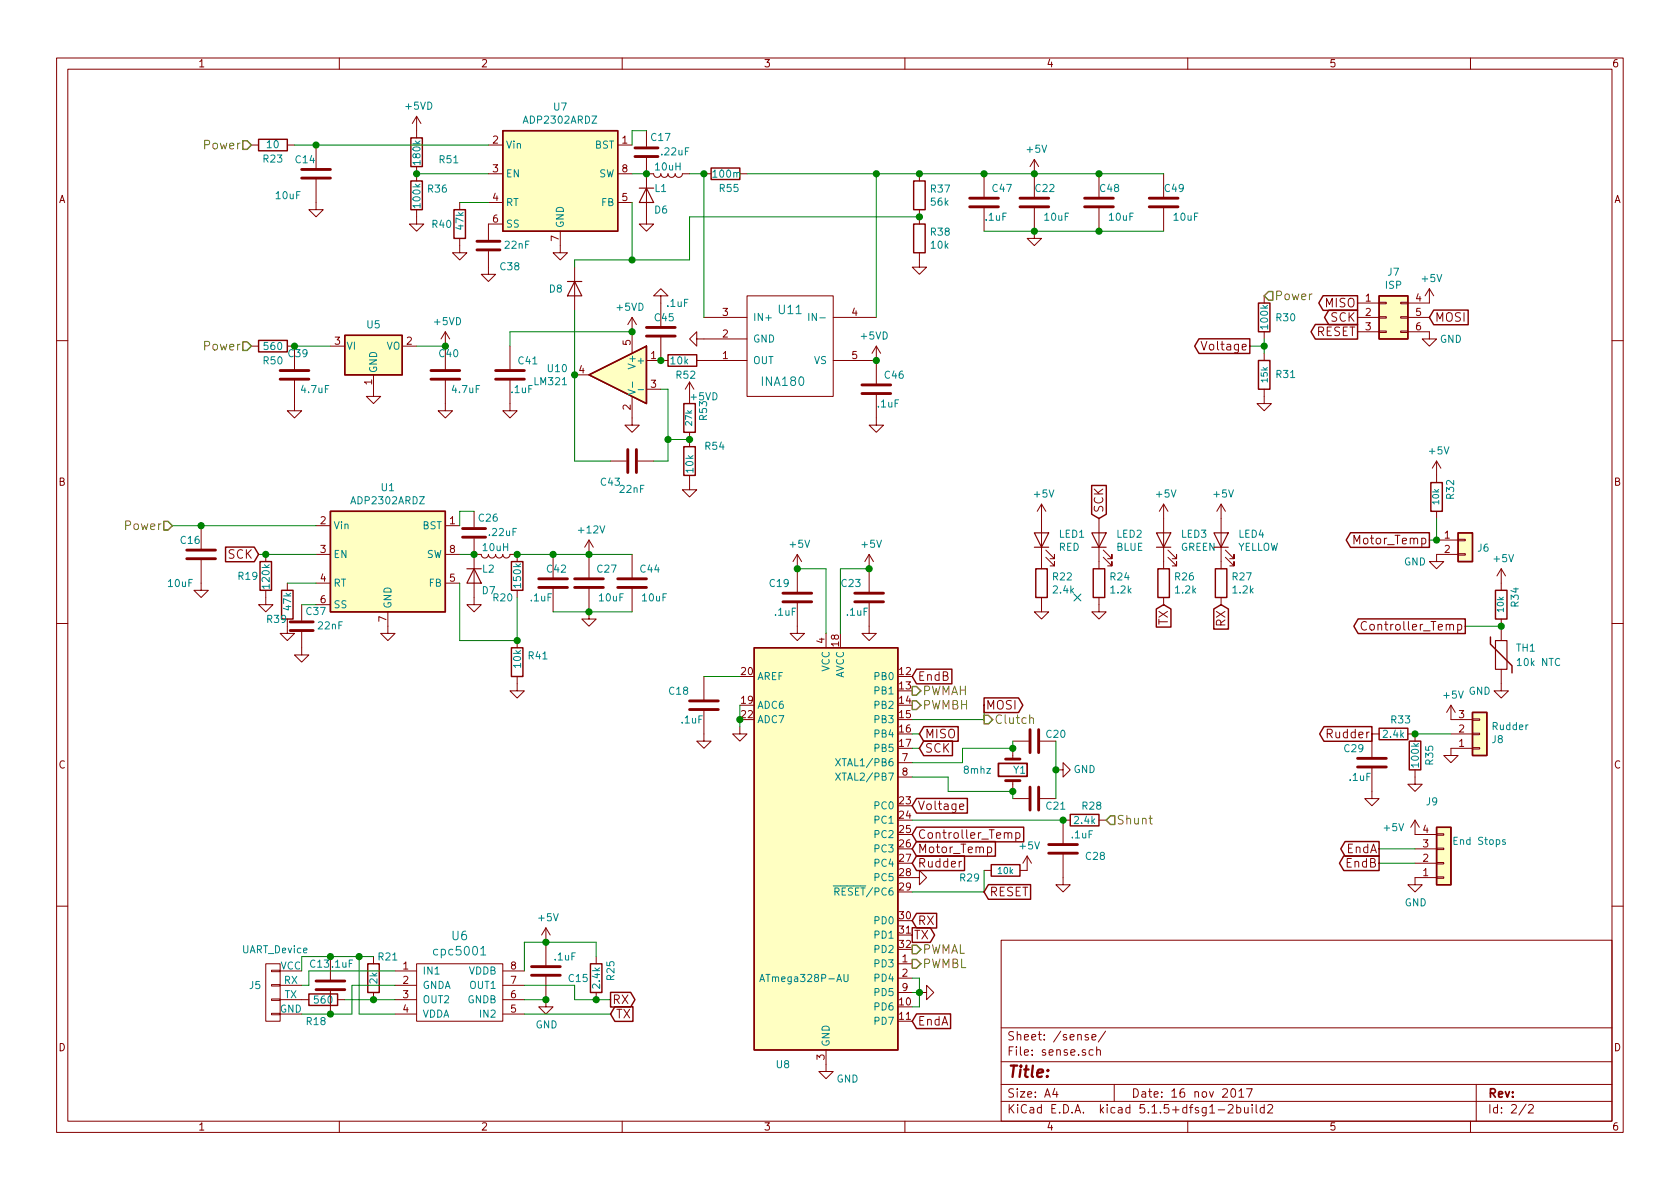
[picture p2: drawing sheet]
<svg xmlns="http://www.w3.org/2000/svg" width="297mm" height="210mm" viewBox="0 0 297 210" stroke-linecap="round" stroke-linejoin="round" font-family="sans-serif">
<g fill="none" stroke="#840000" stroke-width=".18">
<path d="M10 10.3h277v189.9h-277zM12 12.2h273v186.1h-273zM60 10.3v1.9M110 10.3v1.9M160 10.3v1.9M210 10.3v1.9M260 10.3v1.9M44.4 25.6h1.3M50.8 25.6h1.3M55.9 31.5v5.6h1.2l-1.2 1.2-1.3-1.2h1.3M55.9 25.6v4.4M73.7 37.1v2.5h1.2l-1.2 1.3-1.3-1.3h1.3"/>
<path d="M73.7 20.6v3.8M73.7 29.5v2.5M73.7 20.6l-.8 1.2M73.7 20.6l.7 1.2M81.3 35.8v1.3M86.4 30.7h2.5M86.4 25.6h2.5M86.4 35.8h2.5M88.9 39.6h-2.5v2.8M109.2 30.7h2.6M109.2 25.6h2.6M109.2 35.8h2.6"/>
<path d="M114.3 27.9v11.7h1.3l-1.3 1.3-1.3-1.3h1.3M114.3 30.7h1.3a.63 .63 0 0 0 .6 .7 .63 .63 0 0 0 .6-.7 .63 .63 0 0 0 .7 .7 .63 .63 0 0 0 .6-.7 .63 .63 0 0 0 .6 .7 .63 .63 0 0 0 .7-.7 .63 .63 0 0 0 .6 .7 .63 .63 0 0 0 .6-.7h1.3M114.3 23.1v2.8M124.5 30.7h1.2M130.8 30.7h1.3M162.6 30.7v1.3M162.6 37.1v2.5M174 30.7v4.3M174 36.6v4.3M182.9 36.6v5.6h1.2l-1.2 1.2-1.3-1.2h1.3M182.9 28.2l-.8 1.3M182.9 28.2v6.8"/>
<path d="M182.9 28.2l.7 1.3M194.3 30.7v4.3M194.3 36.6v4.3M205.7 30.7v4.3M205.7 36.6v4.3M78.7 58.7v6.8M78.7 58.7l-.7 1.2M78.7 58.7l.8 1.2M81.3 42.2v2.5h1.2l-1.2 1.3-1.3-1.3h1.3M86.4 44.4v4.1h1.2l-1.2 1.3-1.3-1.3h1.3M99.1 40.9v3.8h1.2l-1.2 1.3-1.3-1.3h1.3M101.6 47.2v7.7"/>
<path d="M111.8 56.1v6.4M111.8 56.1l.7 1.3M111.8 56.1l-.8 1.3M116.8 52.3h-1.2l1.2-1.3 1.3 1.3h-1.3v5.6M116.8 59.4v4.3M123.2 59.9v1.3l-1.3-1.3 1.3-1.2v1.2h8.9M124.5 56.1h7.6M132.1 52.3h15.2v17.8h-15.2zM147.3 56.1h7.6M162.6 44.7v2.5h1.2l-1.2 1.3-1.3-1.3h1.3M223.5 52.3v1.3M223.5 58.7v1.2"/>
<path d="M240 56.1h3.8M240 53.6h3.8M240 58.7h3.8M243.8 58.5h1.3v.3h-1.3zM243.8 53.5h1.3v.2h-1.3zM243.8 56h1.3v.3h-1.3zM247.6 58.5h1.3v.3h-1.3zM247.6 53.5h1.3v.2h-1.3zM247.6 56h1.3v.3h-1.3zM248.9 58.7h3.8v1.2h1.3l-1.3 1.3-1.2-1.3h1.2M248.9 56.1h3.8M252.7 51l-.7 1.3"/>
<path d="M252.7 51v2.6h-3.8M252.7 51l.8 1.3M10 60.2h2M44.4 61.2h1.3M50.8 61.2h1.3v4.3M52.1 67.1v5.5h1.2l-1.2 1.3-1.3-1.3h1.3M58.4 61.2h2.6M66 66.3v3.8h1.3l-1.3 1.3-1.2-1.3h1.2M71.1 61.2h2.6M78.7 67.1v5.5h1.3l-1.3 1.3-1.2-1.3h1.2M90.2 67.1v5.5h-1.3l1.3 1.3 1.2-1.3h-1.2M90.2 61.2v4.3"/>
<path d="M101.6 66.3h2.5M111.8 70.1v5.1h-1.3l1.3 1.2 1.2-1.2h-1.2M114.3 63.7h3.8M114.3 68.8h2.5M121.9 67.6v2.5M121.9 76.4v2.6M121.9 67.6l.8 1.2M121.9 67.6l-.7 1.2M123.2 63.7h8.9M147.3 63.7h7.6M154.9 69.6v5.6h-1.2l1.2 1.2 1.3-1.2h-1.3M154.9 61.2l.8 1.3"/>
<path d="M154.9 61.2v6.9M154.9 61.2l-.7 1.3M223.5 68.8v2.6h1.3l-1.3 1.2-1.3-1.2h1.3M223.5 62.5v1.2M285 60.2h2M35.6 98.8v5.6h1.2l-1.2 1.3-1.3-1.3h1.3M35.6 93v4.3M47 98v1.3M55.9 93h2.5M55.9 98h2.5M78.7 93h2.6M78.7 98h2.6"/>
<path d="M83.8 98h1.3a.63 .63 0 0 0 .6 .7 .63 .63 0 0 0 .7-.7 .63 .63 0 0 0 .6 .7 .63 .63 0 0 0 .6-.7 .63 .63 0 0 0 .7 .7 .63 .63 0 0 0 .6-.7 .63 .63 0 0 0 .6 .7 .63 .63 0 0 0 .7-.7h1.2v1.3M83.8 95.2v11.7h1.3l-1.3 1.3-1.3-1.3h1.3M83.8 90.4v2.8M97.8 98v4.4M104.1 95.5l-.7 1.3M104.1 95.5v6.9M104.1 95.5l.8 1.3M107.9 81.5h2.8M111.8 98v4.4M112.8 81.5h2.8M121.9 84.1v2.5h-1.3l1.3 1.3 1.3-1.3h-1.3M141 98v6.9"/>
<path d="M141 98l-.8 1.3M141 98l.7 1.3M153.7 98v6.9M153.7 98l-.8 1.3M153.7 98l.7 1.3M184.1 89.1v11.5M184.1 89.1l-.7 1.3M184.1 89.1l.8 1.3M184.9 98.5l1.5 1.6v-.8v.8h-.7M184.9 97.3l1.5 1.5v-.8v.8h-.7M194.3 91.7v8.9M195.1 98.5l1.5 1.6v-.8v.8h-.8"/>
<path d="M195.1 97.3l1.5 1.5v-.8v.8h-.8M205.7 89.1v11.5M205.7 89.1l-.7 1.3M205.7 89.1l.8 1.3M206.5 98.5l1.5 1.6v-.8v.8h-.7M206.5 97.3l1.5 1.5v-.8v.8h-.7M215.9 89.1v11.5M215.9 89.1l-.8 1.3M215.9 89.1l.8 1.3M216.7 98.5l1.5 1.6v-.8v.8h-.8M216.7 97.3l1.5 1.5v-.8v.8h-.8M254 81.5v3.8"/>
<path d="M254 90.4v1.3M254 81.5l-.8 1.3M254 81.5l.8 1.3M254 95.5h3.8M257.8 97.9h1.3v.3h-1.3zM257.8 95.4h1.3v.2h-1.3zM257.8 98h-3.8v1.3h1.3l-1.3 1.3-1.3-1.3h1.3M10 110.3h2M47 104.4v2.5h1.3l-1.3 1.3-1.3-1.3h1.3M50.8 110.7v1.3h1.3l-1.3 1.3-1.3-1.3h1.3M50.8 103.1v1.3M53.3 111.8v4h1.3l-1.3 1.3-1.2-1.3h1.2"/>
<path d="M53.3 106.9v2.8M55.9 103.1h2.5M55.9 106.9h2.5M68.6 108.2v3.8h1.2l-1.2 1.3-1.3-1.3h1.3M78.7 103.1h2.6M91.4 119.6v2.6h1.3l-1.3 1.2-1.2-1.2h1.2M91.4 104.4v1.3M91.4 113.3v1.2M97.8 103.9v4.3M104.1 103.9v5.6h1.3l-1.3 1.2-1.2-1.2h1.2M111.8 103.9v4.3M124.5 119.6v4.3"/>
<path d="M141 106.4v5.6h1.2l-1.2 1.3-1.3-1.3h1.3M146 112v2.5M153.7 106.4v5.6h1.2l-1.2 1.3-1.3-1.3h1.3M184.1 105.7v2.5h1.3l-1.3 1.3-1.2-1.3h1.2M194.3 105.7v2.5h1.3l-1.3 1.3-1.3-1.3h1.3M205.7 105.7v1.2M215.9 105.7v1.2M241.6 110a.62 .62 0 0 0-.7 0 .62 .62 0 0 0-.2 .8 .57 .57 0 0 0 .3 .5 .57 .57 0 0 0 .6 0M257.7 110.5l.5-.1 .2 .3v.4l-.1 .2h-.6M265.4 118.4v3.8h1.3l-1.3 1.2-1.2-1.2h1.2M265.4 100.6l-.7 1.2M265.4 100.6v3.8"/>
<path d="M265.4 109.5v3.8M265.4 100.6l.8 1.2M285 110.3h2M124.5 125.5v5.6h1.2l-1.2 1.2-1.3-1.2h1.3M130.8 128.5v1.3h1.3l-1.3 1.3-1.3-1.3h1.3M158.7 134.9h2.6M158.7 137.4h2.6M179.1 132.3v1.9M179.1 138v1.9M179.1 131.1h2.8M183.9 131.1h2.8M186.7 136.1h1.3v-1.2l1.2 1.2-1.2 1.3v-1.3"/>
<path d="M242.6 135.6v5.6h1.2l-1.2 1.3-1.3-1.3h1.3M243.8 129.8h-1.2v4.3M248.9 129.8h1.3v1.3M250.2 136.1v2.6h1.3l-1.3 1.2-1.3-1.2h1.3M256.5 129.8h3.8M256.5 124.7l-.7 1.3M256.5 124.7v2.5h3.8M256.5 124.7l.8 1.3M260.3 127.1h1.3v.3h-1.3zM260.3 132.2h1.3v.3h-1.3zM260.3 129.7h1.3v.2h-1.3zM260.3 132.3h-3.8v1.3h1.3l-1.3 1.3-1.2-1.3h1.2"/>
<path d="M161.3 155.2h1.3v-1.3l1.2 1.3-1.2 1.3v-1.3M169.7 142.7l.7-.2-.1-.3h-.4l-.2 .2v.7h.6M170 152.3l-.4 .3M174 153.9h1.3M174.6 149.9l.4-.1 .3 .1v.7a.48 .48 0 0 1-.7 .1M178.2 147.4a.36 .36 0 0 1 .4-.2 .36 .36 0 0 1 .3 .2v.9M179.1 141.2h2.8M179.6 147.3l.5-.1 .2 .3v.4l-.1 .3h-.6M179.6 147.2v1.6M181.6 151.4v2.5h-1.3M181.6 151.4l-.8 1.2M181.6 151.4l.8 1.2"/>
<path d="M183.9 141.2h2.8M188 150.9v5.6h1.2l-1.2 1.2-1.3-1.2h1.3M189.2 145h-1.2v4.3M194.3 145h1.3M250.2 145v2.6h3.8M250.2 152.6h3.8M250.2 150.1h3.8M250.2 145l-.8 1.3M250.2 145l.8 1.3M254 147.4h1.3v.3h-1.3zM254 150h1.3v.2h-1.3zM254 155.1h1.3v.2h-1.3z"/>
<path d="M254 152.5h1.3v.3h-1.3zM254 155.2h-3.8v1.3h1.3l-1.3 1.2-1.3-1.2h1.3M10 160.2h2M47 170.4h2.5v10.2h-2.5zM48 179.2h1.5v.2h-1.5zM48 176.7h1.5v.2h-1.5zM48 174.1h1.5v.3h-1.5zM48 171.6h1.5v.2h-1.5zM49.5 176.8h5.1M49.5 171.7h3.8M49.5 174.2h3.8M49.5 179.3h3.8"/>
<path d="M58.4 169.2v4.3M58.4 175v4.3M59.7 176.8h1.3M66 169.2v1.2M66 175.5v1.3M69.8 176.8h3.9M69.8 171.7h3.9M69.8 174.2h3.9M69.8 179.3h3.9M73.7 170.4h15.2v10.2h-15.2zM88.9 176.8h3.8M88.9 171.7h3.8"/>
<path d="M88.9 174.2h3.8M88.9 179.3h3.8M96.5 172.5v5.5h1.3l-1.3 1.3-1.3-1.3h1.3M96.5 164.1v6.8M96.5 164.1l-.7 1.2M96.5 164.1l.8 1.2M105.4 169.2v1.2M105.4 175.5v1.3M158.7 170.4h2.6M158.7 173h2.6M158.7 175.5h2.6M162.6 175.5h1.2v-1.3l1.3 1.3-1.3 1.3v-1.3"/>
<path d="M177 166.3h108v32h-108zM285 160.2h2M60 198.3v1.9M110 198.3v1.9M146 185.7v3.8h1.3l-1.3 1.2-1.2-1.2h1.2M160 198.3v1.9M177 194.8h108M177 191.8h108M177 187.8h108M177 181.8h108M186.5 192.5l-.4 1h1M186.8 193v1"/>
<path d="M192.4 183l-.4-.1-.2 .2 .1 .3 .5 .1v.3h-.6M193.1 183.4l.7-.1-.1-.3-.4-.1-.2 .2v.7h.6M193.3 185.7l-.5-.1-.2 .3 .1 .6h.6M193.9 185.7h.1a.37 .37 0 0 1 .6 .1v.8M193.9 185.1v1.5M195.5 182.3l-1.3 2M197 191.8v3M210 198.3v1.9M215.4 196.3h1.1M217.2 195.5l.2-.2h.4l.2 .5-.9 1h.9M217.8 192.7l.3-.2a.94 .94 0 0 1 0 1.5l-.4-.3-.1-.6zM218.7 195.9l.4-.1 .3 .3-.1 .6h-.6"/>
<path d="M218.7 195.3v1.5M219 193l.5-.5v1.5M219 194h.9M220 195.8l.1 .9 .3 .1 .3-.1M220.4 192.5h1l-.6 1.5M220.7 195.8v1M221.4 195.3v.2M221.4 195.8v1M222.1 195.3v1.3l.2 .2M223.5 195.9l-.4-.1-.3 .3 .1 .6 .2 .1 .4-.1M223.5 195.3v1.5M224.2 195.5l.2-.2h.3l.3 .5-.9 1h.9"/>
<path d="M260 198.3v1.9M261 191.8v6.5M269.8 195.2l-1.2 2M270.3 195.5l.2-.2h.3l.3 .5-.9 1h.9"/>
</g>
<g fill="none" stroke="#840000" stroke-width=".25">
<path d="M45.7 24.6h5.1v2.1h-5.1zM72.6 32h2.1v5.1h-2.1zM72.6 24.4h2.1v5.1h-2.1zM80.3 37.1h2v5.1h-2zM88.9 23.1h20.3v17.8h-20.3zM125.7 29.7h5.1v2h-5.1zM161.5 32h2.1v5.1h-2.1zM161.5 39.6h2.1v5.1h-2.1zM61 59.3h10.1v7h-10.1zM212 59.9h9v2.6h-9l-.8-1.3zM222.5 53.6h2v5.1h-2zM232.6 57.4h7.4v2.6h-7.4l-.8-1.3z"/>
<path d="M233.9 52.3h6.1v2.6h-6.1l-.7-1.3zM234.9 54.8h5.1v2.6h-5.1l-.7-1.3zM243.8 52.3h5.1v7.6h-5.1zM253.5 54.8h6.1v2.6h-6.1l-.8-1.3zM45.7 60.2h5.1v2h-5.1zM104.1 66.3l10.2-5.1v10.2zM118.1 62.7h5.1v2.1h-5.1zM120.9 79h2v5.1h-2zM120.9 71.4h2v5h-2zM222.5 63.7h2v5.1h-2zM39.9 96.7h5.1l.7 1.3-.7 1.3h-5.1zM46 99.3h2v5.1h-2z"/>
<path d="M58.4 90.4h20.3v17.8h-20.3zM90.4 99.3h2.1v5.1h-2.1zM193 85.8h2.6v5.1l-1.3 .8-1.3-.8zM238.8 94.2h13.9v2.6h-13.9l-.8-1.3zM253 85.3h2v5.1h-2zM257.8 94.2h2.5v5.1h-2.5zM49.8 104.4h2v5.1h-2zM90.4 114.5h2.1v5.1h-2.1zM133.3 114.5h25.4v71.2h-25.4zM162.1 118.3h6.2v2.6h-6.2l-.8-1.3zM183.1 100.6h2.1v5.1h-2.1zM193.3 100.6h2v5.1h-2z"/>
<path d="M204.4 107.7l1.3-.8 1.3 .8v3.2h-2.6zM204.7 100.6h2.1v5.1h-2.1zM214.6 107.7l1.3-.8 1.3 .8v3.5h-2.6zM214.9 100.6h2v5.1h-2zM240.1 109.4h19v2.6h-19l-.7-1.3zM263.5 112.6v1.3l3.8 3.8v1.3M264.4 104.4h2v5.1h-2zM163.3 131h5.1v2.6h-5.1l-.7-1.3zM163.3 128.5h6.1v2.6h-6.1l-.7-1.3zM174 123.4h6.1l.7 1.3-.7 1.3h-6.1zM234.1 128.5h8.5v2.6h-8.5l-.8-1.3zM243.8 128.8h5.1v2h-5.1z"/>
<path d="M249.2 131.1h2v5h-2zM260.3 126h2.6v7.6h-2.6zM162.1 151.4h8.4v2.5h-8.4l-.8-1.3zM162.1 146.3h18.9v2.6h-18.9l-.8-1.3zM162.1 148.8h13.9v2.6h-13.9l-.8-1.3zM162.1 141.2h8.9v2.6h-8.9l-.8-1.3zM174.8 156.4h7.4v2.6h-7.4l-.8-1.3zM175.3 152.9h5v2h-5zM189.2 144h5.1v2h-5.1zM237.6 151.4h6.2v2.5h-6.2l-.8-1.3zM237.8 148.8h6v2.6h-6l-.7-1.3zM254 146.3h2.5v10.2h-2.5z"/>
<path d="M54.6 175.8h5.1v2h-5.1zM65 170.4h2.1v5.1h-2.1zM104.4 170.4h2v5.1h-2zM107.9 175.5h3.6l.8 1.3-.8 1.3h-3.6zM108.7 178h3.2v2.6h-3.2l-.8-1.3zM161.3 164.1h3.2l.8 1.2-.8 1.3h-3.2zM162.1 161.5h3.5v2.6h-3.5l-.8-1.3zM162.1 179.3h6v2.6h-6l-.8-1.3z"/>
</g>
<g fill="none" stroke="#840000" stroke-width=".51">
<path d="M53.3 31.5h5.1M53.3 30h5.1M112.3 26.2h4M112.3 27.7h4M171.4 36.6h5.1M171.4 35h5.1M180.3 36.6h5.1M180.3 35h5.1M191.8 36.6h5M191.8 35h5M203.2 36.6h5.1M203.2 35h5.1"/>
<path d="M84.3 42.7h4.1M84.3 44.2h4.1M114.3 59.4h5.1M114.3 57.9h5.1M49.5 67.1h5.1M49.5 65.5h5.1M76.2 67.1h5.1M76.2 65.5h5.1M87.6 67.1h5.1M87.6 65.5h5.1M111 79.5v4.1M112.5 79.5v4.1"/>
<path d="M152.4 69.6h5.1M152.4 68.1h5.1M33 98.8h5.1M33 97.3h5.1M81.8 93.5h4.1M81.8 95h4.1M51.3 110h4.1M51.3 111.5h4.1M95.2 103.9h5.1M95.2 102.4h5.1M101.6 103.9h5.1M101.6 102.4h5.1"/>
<path d="M109.2 103.9h5.1M109.2 102.4h5.1M138.4 106.4h5.1M138.4 104.9h5.1M151.1 106.4h5.1M151.1 104.9h5.1M121.9 125.5h5.1M121.9 123.9h5.1M177.8 134.2h2.5M177.8 138h2.5M182.1 129v4.1M182.1 139.2v4.1"/>
<path d="M183.6 129v4.1M183.6 139.2v4.1M240 135.6h5.1M240 134.1h5.1M185.4 150.9h5.1M185.4 149.3h5.1M55.9 175h5.1M55.9 173.5h5.1M94 172.5h5.1M94 170.9h5.1"/>
</g>
<g fill="none" stroke="#840000" stroke-width=".2">
<path d="M113 33.3h2.6M114.3 33.3l1.3 2.5h-2.6zM100.3 49.8h2.6M101.6 49.8l1.3 2.5h-2.6zM182.9 94.2h2.5l-1.3 2.6zM182.9 96.8h2.5M193 94.2h2.6l-1.3 2.6zM193 96.8h2.6M204.5 94.2h2.5l-1.3 2.6zM204.5 96.8h2.5M214.6 94.2h2.6l-1.3 2.6zM214.6 96.8h2.6"/>
<path d="M82.5 100.6h2.6M83.8 100.6l1.3 2.5h-2.6zM264.4 113.3h2v5.1h-2z"/>
</g>
<g fill="#ffffc2" stroke="#ffffc2" stroke-width=".18">
<path d="M254 146.3h2.5v10.2h-2.5z"/>
<path d="M133.3 114.5h25.4v71.2h-25.4z"/>
<path d="M61 59.3h10.1v7h-10.1z"/>
<path d="M88.9 23.1h20.3v17.8h-20.3z"/>
<path d="M58.4 90.4h20.3v17.8h-20.3z"/>
<path d="M104.1 66.3l10.2-5.1v10.2z"/>
<path d="M243.8 52.3h5.1v7.6h-5.1z"/>
<path d="M260.3 126h2.6v7.6h-2.6z"/>
<path d="M257.8 94.2h2.5v5.1h-2.5z"/>
</g>
<g fill="none" stroke="#008484" stroke-width=".18">
<path d="M143 55.4v1.3M111 68.9l1.3 .4-1.3 .5M111.8 67.5v1M112.8 68.9h1M147.8 134.2l.8 1.2M147.8 136.7l.8 1.3M148.6 134.2l-.8 1.2M148.6 136.7l-.8 1.3M147.3 156.7h1.3M147.6 157.7l.6-.1 .2-.2-.1-.3-.2-.1h-.5v1.3M147.9 157.7l.5 .6M266.1 148.5h-.3l-.1 .2v.1l.4 .2v.3h-.4"/>
<path d="M85 167.8l.4-.4v1.5M85 168.9h.9M134.3 173.6l.4-1.3 .5 1.3M134.5 173.2h.6M149.2 172.3v1l.3 .3h.2l.2-.3v-1"/>
</g>
<path d="M176.5 135h5.1v2.3h-5.1z" fill="none" stroke="#840000" stroke-width=".3"/>
<g fill="none" stroke="#008400" stroke-width=".18">
<path d="M52.1 25.6h34.3M73.7 30.7h12.7M81.3 35.8h5.1M111.8 30.7h2.5M111.8 35.8v10.2M114.3 23.1h-2.5v2.5M121.9 30.7h2.6v25.4M132.1 30.7h73.6M154.9 30.7v25.4M162.6 38.3h-40.7v7.7h-20.3v1.2M101.6 54.9v26.6h6.3M111.8 58.7h-21.6v2.5"/>
<path d="M174 40.9h31.7M223.5 59.9v2.6M52.1 61.2h6.3M73.7 61.2h5M116.8 68.8h1.3v12.7h-2.5M118.1 77.7h3.8M221 61.2h2.5M30.5 93h25.4M45.7 98h10.2M81.3 98h2.5M83.8 90.4h-2.5v2.6M91.4 98h20.4"/>
<path d="M254 91.7v3.8h-1.3M50.8 103.1h5.1M53.3 106.9h2.6M81.3 103.1v10.2h10.1v-7.6M97.8 108.2h14M124.5 119.6h6.3M141 100.6h5v11.4M153.7 100.6h-5.1v11.4M259.1 110.7h6.3M130.8 124.7v3.8M161.3 137.4h6.3v2.5h11.5v1.3M161.3 132.3h1.3"/>
<path d="M161.3 129.8h1.3M174 124.7v2.5h-12.7M179.1 131.1v1.2h-8.9v2.6h-8.9M186.7 131.1v10.1M250.2 129.8h6.3M161.3 145h26.7M174 153.9v3.8h-12.7M243.8 152.6h6.4M243.8 150.1h6.4M61 176.8h8.8M63.5 169.2v10.1h6.3M66 169.2h-12.7v2.5"/>
<path d="M69.8 171.7h-15.2v2.5h-1.3M69.8 174.2h-7.6v5.1h-8.9M92.7 176.8h3.8M92.7 174.2h8.9v2.6h6.3M92.7 179.3h15.2M105.4 169.2v-2.6h-12.7v5.1M161.3 173h1.3v5h-1.3M161.3 175.5h1.3"/>
</g>
<path d="M182.1 127a.37 .37 0 0 1 .6 .1v.8M203.1 144.7h.6M203.4 144.2v1.3l.3 .2" fill="none" stroke="#848400" stroke-width=".18"/>
<path d="M42.9 24.9h.8l.7 .7-.7 .8h-.8zM224.3 51.6h.7v1.5h-.7l-.8-.8zM42.9 60.4h.8l.7 .8-.7 .8h-.8zM29 92.2h.7l.8 .8-.8 .7h-.7zM161.3 123.9h.8l.7 .8-.7 .8h-.8zM161.3 121.4h.8l.7 .8-.7 .7h-.8zM174 126.5h.8l.7 .7-.7 .8h-.8zM196.3 144.3h.8v1.5h-.8l-.7-.8zM161.3 169.7h.8l.7 .7-.7 .8h-.8zM161.3 167.1h.8l.7 .8-.7 .8h-.8z" fill="none" stroke="#848400" stroke-width=".25"/>
<g fill="#008400" stroke="#008400" stroke-width=".25">
<circle cx="58.4" cy="179.3" r=".51"/>
<circle cx="154.9" cy="63.7" r=".51"/>
<circle cx="58.4" cy="169.2" r=".51"/>
<circle cx="66" cy="176.8" r=".51"/>
<circle cx="55.9" cy="25.6" r=".51"/>
<circle cx="104.1" cy="108.2" r=".51"/>
<circle cx="179.1" cy="139.9" r=".51"/>
<circle cx="265.4" cy="110.7" r=".51"/>
<circle cx="97.8" cy="98" r=".51"/>
<circle cx="63.5" cy="169.2" r=".51"/>
<circle cx="162.6" cy="38.3" r=".51"/>
<circle cx="130.8" cy="127.2" r=".51"/>
<circle cx="223.5" cy="61.2" r=".51"/>
<circle cx="83.8" cy="98" r=".51"/>
<circle cx="186.7" cy="136.1" r=".51"/>
<circle cx="154.9" cy="30.7" r=".51"/>
<circle cx="174" cy="30.7" r=".51"/>
<circle cx="162.6" cy="30.7" r=".51"/>
<circle cx="124.5" cy="30.7" r=".51"/>
<circle cx="116.8" cy="63.7" r=".51"/>
<circle cx="162.6" cy="175.5" r=".51"/>
<circle cx="114.3" cy="30.7" r=".51"/>
<circle cx="118.1" cy="77.7" r=".51"/>
<circle cx="254" cy="95.5" r=".51"/>
<circle cx="96.5" cy="176.8" r=".51"/>
<circle cx="121.9" cy="77.7" r=".51"/>
<circle cx="96.5" cy="166.6" r=".51"/>
<circle cx="47" cy="98" r=".51"/>
<circle cx="250.2" cy="129.8" r=".51"/>
<circle cx="101.6" cy="66.3" r=".51"/>
<circle cx="105.4" cy="176.8" r=".51"/>
<circle cx="78.7" cy="61.2" r=".51"/>
<circle cx="188" cy="145" r=".51"/>
<circle cx="35.6" cy="93" r=".51"/>
<circle cx="141" cy="100.6" r=".51"/>
<circle cx="194.3" cy="40.9" r=".51"/>
<circle cx="153.7" cy="100.6" r=".51"/>
<circle cx="73.7" cy="30.7" r=".51"/>
<circle cx="91.4" cy="113.3" r=".51"/>
<circle cx="111.8" cy="46" r=".51"/>
<circle cx="52.1" cy="61.2" r=".51"/>
<circle cx="111.8" cy="58.7" r=".51"/>
<circle cx="182.9" cy="30.7" r=".51"/>
<circle cx="182.9" cy="40.9" r=".51"/>
<circle cx="104.1" cy="98" r=".51"/>
<circle cx="91.4" cy="98" r=".51"/>
<circle cx="194.3" cy="30.7" r=".51"/>
<circle cx="179.1" cy="132.3" r=".51"/>
</g>
<path d="M189.9 105l1.2 1.3M191.1 105l-1.2 1.3" fill="none" stroke="#000084" stroke-width=".18"/>
<text font-size="2.8" fill="#840000" x="178" y="190.5">Title:</text>
<g font-size="2.1" fill="#848400">
<text x="36.3" y="26.4">Power</text>
<text x="225.3" y="53.1">Power</text>
<text x="36.3" y="62">Power</text>
<text x="22.3" y="93.7">Power</text>
<text x="163.1" y="125.5">PWMBH</text>
<text x="163.1" y="122.9">PWMAH</text>
<text x="175.8" y="128">Clutch</text>
<text x="197.4" y="145.8">Shunt</text>
<text x="163.1" y="171.2">PWMBL</text>
<text x="163.1" y="168.7">PWMAL</text>
</g>
<g font-size="2.1" fill="#008484">
<text x="137.8" y="55.5">U11</text>
<text x="134.8" y="68.2">INA180</text>
<text x="79.9" y="166.3">U6</text>
<text x="77.1" y="169">cpc5001</text>
</g>
<g font-size="2.1" fill="#840000">
<text x="232.7" y="59.4">RESET</text>
<text x="234.3" y="54.4">MISO</text>
<text x="235.3" y="56.9">SCK</text>
<text x="253.6" y="56.9">MOSI</text>
<text x="213.1" y="62">Voltage</text>
<text x="195.1" y="90.8" transform="rotate(-90 195.1 90.8)">SCK</text>
<text x="40.3" y="98.8">SCK</text>
<text x="239.8" y="96.3">Motor_Temp</text>
<text x="206.5" y="110.6" transform="rotate(-90 206.5 110.6)">TX</text>
<text x="216.7" y="110.8" transform="rotate(-90 216.7 110.8)">RX</text>
<text x="241.8" y="111.5">Controller_Temp</text>
<text x="162.2" y="120.4">EndB</text>
<text x="174.2" y="125.5">MOSI</text>
<text x="163.5" y="130.6">MISO</text>
<text x="234.9" y="130.6">Rudder</text>
<text x="163.5" y="133.1">SCK</text>
<text x="162.2" y="143.3">Voltage</text>
<text x="162.2" y="148.3">Controller_Temp</text>
<text x="162.2" y="153.4">Rudder</text>
<text x="162.2" y="150.9">Motor_Temp</text>
<text x="238" y="150.9">EndA</text>
<text x="238" y="153.4">EndB</text>
<text x="174.9" y="158.5">RESET</text>
<text x="161.5" y="166.1">TX</text>
<text x="162.2" y="163.6">RX</text>
<text x="108.2" y="177.5">RX</text>
<text x="108.9" y="180.1">TX</text>
<text x="162.2" y="181.4">EndA</text>
<text x="178" y="184">Sheet: /sense/</text>
<text x="178" y="186.7">File: sense.sch</text>
<text x="178" y="196.9">KiCad E.D.A. kicad 5.1.5+dfsg1-2build2</text>
<text x="178" y="194.1">Size: A4</text>
<text x="200" y="194.1">Date: 16 nov 2017</text>
<text x="263" y="194.1">Rev:</text>
<text x="263" y="196.9">Id: 2/2</text>
</g>
<g font-size="1.8" fill="#840000">
<text x="35" y="11.9">1</text>
<text x="85" y="11.9">2</text>
<text x="135" y="11.9">3</text>
<text x="185" y="11.9">4</text>
<text x="235" y="11.9">5</text>
<text x="285" y="11.9">6</text>
<text x="87.1" y="25.4">2</text>
<text x="110" y="25.4">1</text>
<text x="10.4" y="35.9">A</text>
<text x="87.1" y="30.5">3</text>
<text x="87.1" y="35.6">4</text>
<text x="110" y="35.6">5</text>
<text x="110" y="30.5">8</text>
<text x="285.4" y="35.9">A</text>
<text x="87.1" y="39.4">6</text>
<text x="98.8" y="42.6" transform="rotate(-90 98.8 42.6)">7</text>
<text x="241.5" y="53.3">1</text>
<text x="250.3" y="53.3">4</text>
<text x="127.8" y="59.7">2</text>
<text x="127.8" y="55.9">3</text>
<text x="150.6" y="55.9">4</text>
<text x="241.5" y="55.9">2</text>
<text x="241.5" y="58.4">3</text>
<text x="250.3" y="55.9">5</text>
<text x="250.3" y="58.4">6</text>
<text x="59.2" y="61">3</text>
<text x="71.9" y="61">2</text>
<text x="111.5" y="61.1" transform="rotate(-90 111.5 61.1)">5</text>
<text x="115.1" y="63.5">1</text>
<text x="127.8" y="63.5">1</text>
<text x="150.6" y="63.5">5</text>
<text x="65.8" y="68" transform="rotate(-90 65.8 68)">1</text>
<text x="102.4" y="66">4</text>
<text x="115.1" y="68.6">3</text>
<text x="122.2" y="70.8">+5VD</text>
<text x="111.5" y="72.5" transform="rotate(-90 111.5 72.5)">2</text>
<text x="10.4" y="85.9">B</text>
<text x="285.4" y="85.9">B</text>
<text x="56.7" y="92.7">2</text>
<text x="79.5" y="92.7">1</text>
<text x="255.4" y="95.2">1</text>
<text x="56.7" y="97.8">3</text>
<text x="79.5" y="97.8">8</text>
<text x="255.4" y="97.8">2</text>
<text x="56.7" y="102.9">4</text>
<text x="56.7" y="106.7">6</text>
<text x="79.5" y="102.9">5</text>
<text x="68.3" y="110" transform="rotate(-90 68.3 110)">7</text>
<text x="145.8" y="113.8" transform="rotate(-90 145.8 113.8)">4</text>
<text x="131.1" y="119.4">20</text>
<text x="148.3" y="114.2" transform="rotate(-90 148.3 114.2)">18</text>
<text x="159.1" y="119.4">12</text>
<text x="131.1" y="124.5">19</text>
<text x="159.1" y="121.9">13</text>
<text x="159.1" y="124.5">14</text>
<text x="131.1" y="127">22</text>
<text x="159.1" y="127">15</text>
<text x="159.1" y="129.5">16</text>
<text x="258" y="129.5">2</text>
<text x="258" y="127">3</text>
<text x="10.4" y="135.9">C</text>
<text x="159.1" y="132.1">17</text>
<text x="159.5" y="134.6">7</text>
<text x="159.5" y="137.2">8</text>
<text x="258" y="132.1">1</text>
<text x="285.4" y="135.9">C</text>
<text x="159.1" y="142.2">23</text>
<text x="159.1" y="144.8">24</text>
<text x="159.1" y="147.3">25</text>
<text x="159.1" y="149.9">26</text>
<text x="251.6" y="149.9">3</text>
<text x="251.6" y="147.3">4</text>
<text x="159.1" y="152.4">27</text>
<text x="159.1" y="154.9">28</text>
<text x="251.6" y="154.9">1</text>
<text x="251.6" y="152.4">2</text>
<text x="159.1" y="157.5">29</text>
<text x="159.1" y="162.6">30</text>
<text x="159.1" y="165.1">31</text>
<text x="159.1" y="167.6">32</text>
<text x="71.3" y="171.4">1</text>
<text x="71.3" y="174">2</text>
<text x="90.3" y="174">7</text>
<text x="90.3" y="171.4">8</text>
<text x="159.5" y="170.2">1</text>
<text x="159.5" y="172.7">2</text>
<text x="71.3" y="176.5">3</text>
<text x="71.3" y="179.1">4</text>
<text x="90.3" y="179.1">5</text>
<text x="90.3" y="176.5">6</text>
<text x="159.1" y="177.8">10</text>
<text x="159.5" y="175.3">9</text>
<text x="10.4" y="185.9">D</text>
<text x="159.1" y="180.3">11</text>
<text x="285.4" y="185.9">D</text>
<text x="145.8" y="187.4" transform="rotate(-90 145.8 187.4)">3</text>
<text x="35" y="199.9">1</text>
<text x="85" y="199.9">2</text>
<text x="135" y="199.9">3</text>
<text x="185" y="199.9">4</text>
<text x="235" y="199.9">5</text>
<text x="285" y="199.9">6</text>
</g>
<g font-size="1.8" fill="#008484">
<text x="71.8" y="19.4">+5VD</text>
<text x="92.8" y="21.9">ADP2302ARDZ</text>
<text x="97.9" y="19.6">U7</text>
<text x="46.6" y="28.7">R23</text>
<text x="47.3" y="26.2">10</text>
<text x="52.3" y="28.9">C14</text>
<text x="74.3" y="29" transform="rotate(-90 74.3 29)">180k</text>
<text x="77.7" y="28.9">R51</text>
<text x="89.4" y="26.3">Vin</text>
<text x="105.2" y="26.3">BST</text>
<text x="115.2" y="24.9">C17</text>
<text x="117" y="27.5">.22uF</text>
<text x="181.7" y="27">+5V</text>
<text x="48.9" y="35.2">10uF</text>
<text x="75.7" y="34.1">R36</text>
<text x="89.4" y="31.4">EN</text>
<text x="105.9" y="31.4">SW</text>
<text x="115.8" y="34">L1</text>
<text x="116" y="30.1">10uH</text>
<text x="126.2" y="31.4">100m</text>
<text x="127.3" y="34">R55</text>
<text x="164.6" y="34.1">R37</text>
<text x="175.5" y="34">C47</text>
<text x="183.1" y="34">C22</text>
<text x="194.6" y="34">C48</text>
<text x="206" y="34">C49</text>
<text x="74.3" y="36.6" transform="rotate(-90 74.3 36.6)">100k</text>
<text x="76.5" y="40.3">R40</text>
<text x="82" y="40.6" transform="rotate(-90 82 40.6)">47k</text>
<text x="89.4" y="36.4">RT</text>
<text x="89.4" y="40.3">SS</text>
<text x="99.7" y="40.4" transform="rotate(-90 99.7 40.4)">GND</text>
<text x="106.3" y="36.4">FB</text>
<text x="115.8" y="37.8">D6</text>
<text x="164.6" y="41.7">R38</text>
<text x="164.7" y="36.4">56k</text>
<text x="174.3" y="39">.1uF</text>
<text x="184.8" y="39">10uF</text>
<text x="196.2" y="39">10uF</text>
<text x="207.6" y="39">10uF</text>
<text x="88.5" y="47.8">C38</text>
<text x="89.4" y="44">22nF</text>
<text x="164.7" y="44">10k</text>
<text x="97.2" y="51.7">D8</text>
<text x="245" y="51.1">ISP</text>
<text x="245.4" y="48.8">J7</text>
<text x="251.5" y="49.9">+5V</text>
<text x="64.9" y="58.1">U5</text>
<text x="76.9" y="57.5">+5VD</text>
<text x="109.1" y="55">+5VD</text>
<text x="115.8" y="56.8">C45</text>
<text x="118" y="54.3">.1uF</text>
<text x="133.1" y="56.8">IN+</text>
<text x="143.9" y="56.8">IN-</text>
<text x="224.2" y="58.1" transform="rotate(-90 224.2 58.1)">100k</text>
<text x="225.7" y="56.8">R30</text>
<text x="46.6" y="64.4">R50</text>
<text x="46.8" y="61.9">560</text>
<text x="51.1" y="63.2">C39</text>
<text x="61.2" y="61.8">VI</text>
<text x="68.3" y="61.8">VO</text>
<text x="77.7" y="63.2">C40</text>
<text x="91.7" y="64.4">C41</text>
<text x="96.9" y="65.8">U10</text>
<text x="112.4" y="64.8" transform="rotate(-90 112.4 64.8)">V+</text>
<text x="113.1" y="64.4">+</text>
<text x="118.6" y="64.4">10k</text>
<text x="133.1" y="64.4">OUT</text>
<text x="133.1" y="60.6">GND</text>
<text x="143.9" y="64.4">VS</text>
<text x="152.3" y="60">+5VD</text>
<text x="254.6" y="60.6">GND</text>
<text x="53.4" y="69.5">4.7uF</text>
<text x="66.7" y="66" transform="rotate(-90 66.7 66)">GND</text>
<text x="80.1" y="69.5">4.7uF</text>
<text x="90.5" y="69.5">.1uF</text>
<text x="94.6" y="68.1">LM321</text>
<text x="119.6" y="67">R52</text>
<text x="156.5" y="67">C46</text>
<text x="225.7" y="66.8">R31</text>
<text x="125" y="74.3" transform="rotate(-90 125 74.3)">R53</text>
<text x="155.2" y="72.1">.1uF</text>
<text x="122.6" y="83.5" transform="rotate(-90 122.6 83.5)">10k</text>
<text x="124.7" y="79.5">R54</text>
<text x="252.8" y="80.4">+5V</text>
<text x="62.3" y="89.2">ADP2302ARDZ</text>
<text x="67.5" y="86.9">U1</text>
<text x="106.3" y="85.9">C43</text>
<text x="109.7" y="87.2">22nF</text>
<text x="182.9" y="88">+5V</text>
<text x="204.5" y="88">+5V</text>
<text x="214.7" y="88">+5V</text>
<text x="257.1" y="88.2" transform="rotate(-90 257.1 88.2)">R32</text>
<text x="58.9" y="93.6">Vin</text>
<text x="74.7" y="93.6">BST</text>
<text x="84.7" y="92.2">C26</text>
<text x="86.6" y="94.8">.22uF</text>
<text x="102.4" y="94.3">+12V</text>
<text x="187.3" y="95.1">LED1</text>
<text x="197.4" y="95.1">LED2</text>
<text x="208.9" y="95.1">LED3</text>
<text x="219" y="95.1">LED4</text>
<text x="32" y="96.2">C16</text>
<text x="58.9" y="98.7">EN</text>
<text x="75.4" y="98.7">SW</text>
<text x="85.3" y="101.3">L2</text>
<text x="85.5" y="97.5">10uH</text>
<text x="96.8" y="101.3">C42</text>
<text x="105.7" y="101.3">C27</text>
<text x="113.3" y="101.3">C44</text>
<text x="139.8" y="96.9">+5V</text>
<text x="152.5" y="96.9">+5V</text>
<text x="187.2" y="97.4">RED</text>
<text x="197.4" y="97.4">BLUE</text>
<text x="208.7" y="97.4">GREEN</text>
<text x="218.7" y="97.4">YELLOW</text>
<text x="248.2" y="100">GND</text>
<text x="261.3" y="97.6">J6</text>
<text x="264.2" y="99.4">+5V</text>
<text x="29.8" y="103.8">10uF</text>
<text x="42.2" y="102.5">R19</text>
<text x="47.7" y="103.9" transform="rotate(-90 47.7 103.9)">120k</text>
<text x="51.5" y="107.9" transform="rotate(-90 51.5 107.9)">47k</text>
<text x="58.9" y="103.8">RT</text>
<text x="58.9" y="107.6">SS</text>
<text x="69.2" y="107.7" transform="rotate(-90 69.2 107.7)">GND</text>
<text x="75.9" y="103.8">FB</text>
<text x="85.3" y="105.1">D7</text>
<text x="87.3" y="106.3">R20</text>
<text x="92.1" y="103.8" transform="rotate(-90 92.1 103.8)">150k</text>
<text x="93.9" y="106.3">.1uF</text>
<text x="106" y="106.3">10uF</text>
<text x="113.6" y="106.3">10uF</text>
<text x="136.1" y="103.8">C19</text>
<text x="148.8" y="103.8">C23</text>
<text x="186.2" y="102.6">R22</text>
<text x="186.3" y="104.9">2.4k</text>
<text x="196.4" y="102.6">R24</text>
<text x="196.5" y="104.9">1.2k</text>
<text x="207.8" y="102.6">R26</text>
<text x="207.9" y="104.9">1.2k</text>
<text x="218" y="102.6">R27</text>
<text x="218.1" y="104.9">1.2k</text>
<text x="268.5" y="107.3" transform="rotate(-90 268.5 107.3)">R34</text>
<text x="47.3" y="110.2">R39</text>
<text x="54.2" y="108.8">C37</text>
<text x="56.3" y="111.3">22nF</text>
<text x="137.1" y="108.9">.1uF</text>
<text x="149.8" y="108.9">.1uF</text>
<text x="92.1" y="118" transform="rotate(-90 92.1 118)">10k</text>
<text x="93.5" y="116.6">R41</text>
<text x="146.7" y="118.8" transform="rotate(-90 146.7 118.8)">VCC</text>
<text x="268.1" y="115.2">TH1</text>
<text x="268.5" y="117.8">10k NTC</text>
<text x="118.4" y="122.9">C18</text>
<text x="133.9" y="125.3">ADC6</text>
<text x="133.9" y="120.3">AREF</text>
<text x="149.2" y="120.1" transform="rotate(-90 149.2 120.1)">AVCC</text>
<text x="154.8" y="120.3">PB0</text>
<text x="154.8" y="122.8">PB1</text>
<text x="154.8" y="125.3">PB2</text>
<text x="255.3" y="123.5">+5V</text>
<text x="259.7" y="122.9">GND</text>
<text x="120.5" y="127.9">.1uF</text>
<text x="133.9" y="127.9">ADC7</text>
<text x="154.8" y="127.9">PB3</text>
<text x="154.8" y="130.4">PB4</text>
<text x="185.1" y="130.5">C20</text>
<text x="244.7" y="130.5">2.4k</text>
<text x="246" y="127.9">R33</text>
<text x="263.8" y="131.4">J8</text>
<text x="263.9" y="129.1">Rudder</text>
<text x="148.7" y="135.5">XTAL1/PB6</text>
<text x="154.8" y="133">PB5</text>
<text x="170.5" y="136.8">8mhz</text>
<text x="179.2" y="136.8">Y1</text>
<text x="189.8" y="136.7">GND</text>
<text x="237.7" y="133">C29</text>
<text x="250.9" y="135.5" transform="rotate(-90 250.9 135.5)">100k</text>
<text x="253.4" y="135.2" transform="rotate(-90 253.4 135.2)">R35</text>
<text x="148.7" y="138">XTAL2/PB7</text>
<text x="154.8" y="143.1">PC0</text>
<text x="185.1" y="143.2">C21</text>
<text x="191.4" y="143.2">R28</text>
<text x="238.7" y="138.1">.1uF</text>
<text x="252.2" y="142.4">J9</text>
<text x="154.8" y="145.7">PC1</text>
<text x="154.8" y="148.2">PC2</text>
<text x="189.5" y="148.3">.1uF</text>
<text x="190" y="145.7">2.4k</text>
<text x="244.8" y="147">+5V</text>
<text x="257.3" y="149.4">End Stops</text>
<text x="154.8" y="150.7">PC3</text>
<text x="154.8" y="153.3">PC4</text>
<text x="154.8" y="155.8">PC5</text>
<text x="169.8" y="155.9">R29</text>
<text x="180.4" y="150.2">+5V</text>
<text x="192" y="152.1">C28</text>
<text x="148.4" y="158.4">RESET/PC6</text>
<text x="248.4" y="160.3">GND</text>
<text x="95.3" y="162.9">+5V</text>
<text x="154.8" y="163.4">PD0</text>
<text x="154.8" y="166">PD1</text>
<text x="42.9" y="168.6">UART_Device</text>
<text x="49.6" y="171.4">VCC</text>
<text x="50.2" y="174">RX</text>
<text x="54.9" y="171.1">C13</text>
<text x="58.7" y="171.1">.1uF</text>
<text x="66.7" y="173.9" transform="rotate(-90 66.7 173.9)">2k</text>
<text x="67" y="169.8">R21</text>
<text x="74.7" y="172.3">IN1</text>
<text x="82.9" y="172.3">VDDB</text>
<text x="98.1" y="169.8">.1uF</text>
<text x="100.6" y="173.7">C15</text>
<text x="108.6" y="173.3" transform="rotate(-90 108.6 173.3)">R25</text>
<text x="135.1" y="173.7">ATmega328P-AU</text>
<text x="154.8" y="171.1">PD3</text>
<text x="154.8" y="173.6">PD4</text>
<text x="154.8" y="168.5">PD2</text>
<text x="44.1" y="174.9">J5</text>
<text x="49.5" y="179.1">GND</text>
<text x="50.3" y="176.5">TX</text>
<text x="55.7" y="177.5">560</text>
<text x="74.7" y="174.9">GNDA</text>
<text x="74.7" y="177.4">OUT2</text>
<text x="74.7" y="180">VDDA</text>
<text x="82.7" y="177.4">GNDB</text>
<text x="83.2" y="174.9">OUT1</text>
<text x="85.1" y="180">IN2</text>
<text x="106.1" y="174.7" transform="rotate(-90 106.1 174.7)">2.4k</text>
<text x="154.8" y="178.7">PD6</text>
<text x="154.8" y="176.1">PD5</text>
<text x="54.3" y="181.3">R18</text>
<text x="94.7" y="181.9">GND</text>
<text x="146.7" y="185.2" transform="rotate(-90 146.7 185.2)">GND</text>
<text x="154.8" y="181.2">PD7</text>
<text x="137.3" y="188.9">U8</text>
<text x="147.9" y="191.4">GND</text>
</g>
<g font-size="1.5" fill="#008484">
<text x="224.1" y="67.6" transform="rotate(-90 224.1 67.6)">15k</text>
<text x="122.4" y="75.2" transform="rotate(-90 122.4 75.2)">27k</text>
<text x="254.4" y="89.1" transform="rotate(-90 254.4 89.1)">10k</text>
<text x="265.9" y="108.2" transform="rotate(-90 265.9 108.2)">10k</text>
<text x="176.5" y="154.5">10k</text>
</g>
</svg>
